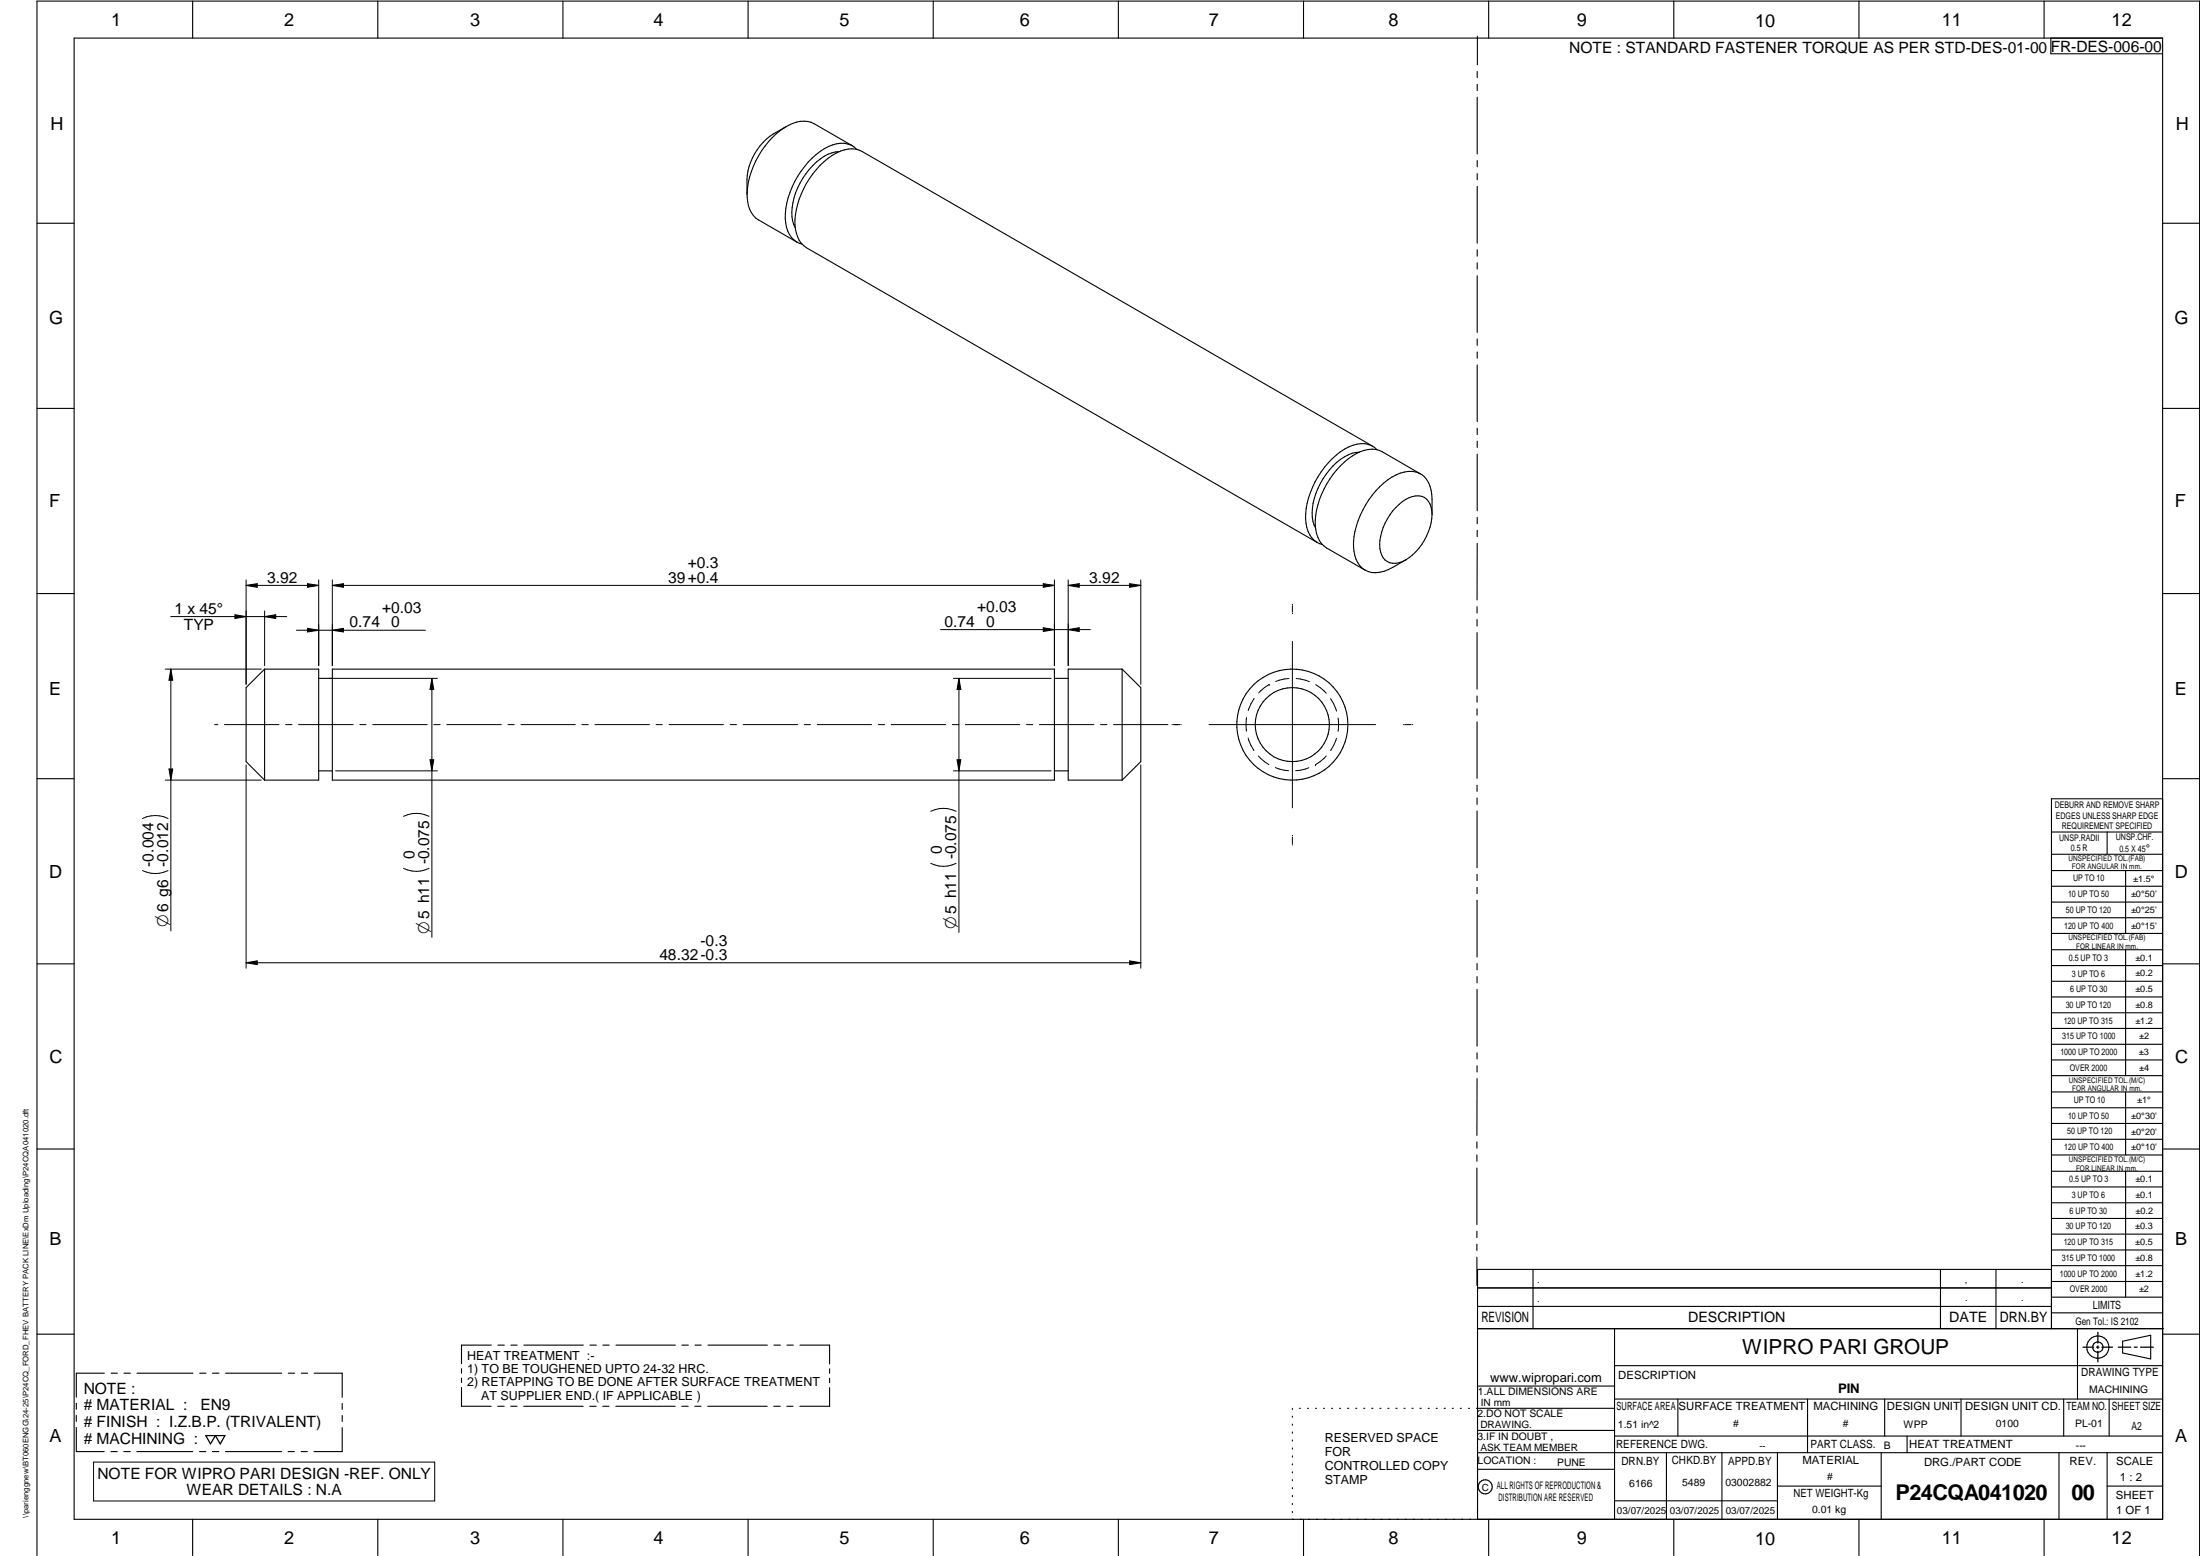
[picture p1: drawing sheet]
<svg xmlns="http://www.w3.org/2000/svg" width="594mm" height="420mm" viewBox="0 0 594 420" stroke-linecap="round" stroke-linejoin="round" font-family="sans-serif">
<g fill="none" stroke="#000" stroke-width=".3">
<path d="M20 10.3h564v400h-564zM52 .3v10M102 .3v10M152 .3v10M202 .3v10M252 .3v10M302 .3v10M352 .3v10M398.9 19.3v1.7M398.9 9.8v7.7M402 .3v10M452 .3v10"/>
<path d="M502 .3v10M552 .3v10M553.8 10.3v4.2h30.1M212.3 34.2a17.2 17.2 0 0 0-7.8 6.2l-1.3 2.2a17.4 17.4 0 0 0-1.5 9.9M230.2 39.4l-10.4-6a7.8 7.8 0 0 0-8 1.1 23.4 23.4 0 0 0-10 18.7 7.3 7.3 0 0 0 3 6.2l10.4 6M398.9 22.8v1.7M398.9 26.2v15.4M226.6 40.9a11.5 11.5 0 0 0-8.1 4.9 17.8 17.8 0 0 0-4.5 13.8l.8 1.9M231.3 40.3a6.2 6.2 0 0 0-7.5-.8 23.1 23.1 0 0 0-11.8 19.4 7.5 7.5 0 0 0 3.2 6.5M398.9 43.3v1.7M398.9 46.9v1.7M398.9 50.3v15.4"/>
<path d="M10 60.3h10M215.2 65.4l1.4 .5M398.9 67.4v1.8M398.9 71v1.6M398.9 74.5v15.2M584 60.3h10M398.9 91.5v1.8M398.9 95v1.7M398.9 98.6v15.2M10 110.3h10M398.9 115.6v1.7M398.9 119.1v1.7"/>
<path d="M584 110.3h10M367.1 122.1a12.2 12.2 0 0 0-9 5.9 17.2 17.2 0 0 0-3.6 12.8l.8 1.8M370.4 120.4a8.4 8.4 0 0 0-8.4 1.6 23.6 23.6 0 0 0-9.5 18 7.5 7.5 0 0 0 3.2 6.5M371.8 121.5l-.6-.7-138.4-79.9a7.9 7.9 0 0 0-8.1 1.1 23.3 23.3 0 0 0-10 18.6 7.7 7.7 0 0 0 3.1 6.3l137.9 79.6M383.6 128l-10.3-6a7.8 7.8 0 0 0-8.1 1.1 23.4 23.4 0 0 0-10 18.6 7.6 7.6 0 0 0 3.1 6.3l10.3 5.9M386.7 138.9a15.7 15.7 0 0 1-7.1 12.3M386.7 138.9a4.4 4.4 0 0 0-3.5-5 9.1 9.1 0 0 0-7.1 4.1 14 14 0 0 0-3.3 11.1 3.9 3.9 0 0 0 5.9 2.5l.9-.4M386.7 138.9a18 18 0 0 0-.9-8.6 5.7 5.7 0 0 0-7.7-2.5 21.6 21.6 0 0 0-11.4 12.8 14.1 14.1 0 0 0-.1 11.3l1.2 1.5 .8 .5M398.9 122.6v15.3M398.9 139.7v1.7M355.7 146.5l1.4 .5M379.6 151.2a17.2 17.2 0 0 1-8.1 3.4h-1l-1.9-.7"/>
<path d="M398.9 143.2v1.7M398.9 146.7v15.3M10 160.3h10M398.9 163.8v1.7M398.9 167.3v1.7M398.9 170.8v15.3M584 160.3h10M71.5 180.7h14.6v30h-14.6M71.5 180.7l-5 5v20l5 5M71.5 180.7v30M86.1 183.2h3.6M89.7 180.7h195v30h-195z"/>
<path d="M284.7 183.2h3.8M303 180.7l5.1 5v20l-5.1 5M303 180.7h-14.5v30h14.5M303 180.7v30M398.9 187.9v1.7M398.9 191.4v1.7M398.9 194.9v15.3M10 210.3h10M86.1 208.2h3.6M284.7 208.2h3.8M398.9 212v1.7M398.9 215.5v1.7"/>
<path d="M398.9 219v15.3M584 215.7h-30v143.1M584 210.3h10M398.9 236.1v1.7M398.9 239.6v1.7M554 224.7h30M554 230.7h30M554 235.1h30M554 239.3h30M569 224.7v6M574 235.1v17M398.9 243.1v15.3"/>
<path d="M554 243.6h30M554 247.8h30M554 252.1h30M554 256.5h30M574 256.5v33.9M10 260.3h10M398.9 260.2v1.7M398.9 263.7v1.7M398.9 267.2v15.3M554 260.7h30M554 265h30M554 269.2h30"/>
<path d="M554 273.5h30M554 277.7h30M584 260.3h10M398.9 284.3v1.7M398.9 287.8v1.7M398.9 291.3l-.1 15.3M554 282h30M554 286.2h30M554 290.4h30M554 294.9h30M554 299.1h30M574 294.9v17"/>
<path d="M10 310.3h10M398.8 308.4v1.6M398.8 311.9v1.7M398.8 315.4v15.3M554 303.4h30M554 307.6h30M554 311.9h30M554 316.3h30M574 316.3v34M584 310.3h10M398.8 332.4v1.8M398.8 336v1.7"/>
<path d="M398.8 339.5v7.6M554 320.5h30M554 324.8h30M554 329h30M554 333.2h30M554 337.5h30M399 358.8h185.2M399 352.8h155M399 347.8h155M414 342.8v16M436 358.8v51.5M524 342.8v16"/>
<path d="M539 342.8v16M554 341.8h30M554 346h30M554 350.3h30M554 354.5h30M554 342.8h-155v67.5M561 358.8v19M10 360.3h10M20.6 378.9v1.6M28.2 370.8h-7.6v6.5M30 370.8h1.7M33.5 370.8h1.7"/>
<path d="M37 370.8h15.1M53.9 370.8h1.7M57.4 370.8h1.7M60.9 370.8h15.2M77.8 370.8h1.7M81.4 370.8h1.7M84.8 370.8h7.6v6.5M92.4 379v1.6M124.6 369.6v1.2M124.6 372.1v1.2M124.6 374.6v5.1h8M132.7 363.2h-8.1v5.1"/>
<path d="M134.4 379.7h1.7M134.4 363.2h1.8M137.9 379.7h1.7M138 363.2h1.7M141.4 379.7h16.1M141.5 363.2h16M159.3 379.7h1.7M159.3 363.2h1.7M162.8 379.7h1.7M162.8 363.2h1.7M166.3 379.7h16M166.3 363.2h16.1"/>
<path d="M184.1 379.7h1.7M184.1 363.2h1.8M187.6 379.7h1.7M187.7 363.2h1.7M191.1 379.7h16.1M191.2 363.2h16M209 379.7h1.7M209 363.2h1.7M212.5 379.7h1.7M212.5 363.2h1.7M216 363.2h8v5.1M224 374.7v5h-8"/>
<path d="M224 369.6v1.2M224 372.2v1.2M399 374.3h37M436 368.8h148M436 377.8h148M453.1 377.8v10M488.1 377.8v14.5M508.9 377.8v10M529.5 377.8v10M557.3 377.8v10M569.5 377.8v10M573.2 362.2l7.6-1.6v6.3l-7.6-1.6z"/>
<path d="M584 360.3h10M20.6 385.4v6.6h7.5M20.6 382.2v1.6M30 392h1.7M33.4 392h1.8M37 392h15.1M53.9 392h1.7M57.4 392h1.7M60.9 392h15.1M77.8 392h1.7M81.3 392h1.7M92.4 385.5v6.5h-7.6"/>
<path d="M92.4 382.2v1.6M349 380.3v.3M349 382.4v.3M349 384.6v.3M349 386.7v.3M349 388.8v.3M349 391v.3M349 393.1v.3M349 395.3v.3M349 397.4v.3M349 399.5v.3M350.9 380.3h.2"/>
<path d="M353.1 380.3h.2M355.2 380.3h.3M357.4 380.3h.3M359.6 380.3h.3M361.7 380.3h.3M363.9 380.3h.3M366.1 380.3h.3M368.3 380.3h.2M370.4 380.3h.3M372.6 380.3h.3M374.8 380.3h.3M376.9 380.3h.4"/>
<path d="M379.1 380.3h.3M381.3 380.3h.3M383.4 380.3h.4M385.6 380.3h.3M387.8 380.3h.3M390 380.3h.3M392.2 380.3h.3M394.3 380.3h.3M396.5 380.3h.3M398.7 380.3h37.3M399 386.2h37M399 396.7h37"/>
<path d="M436 387.8h148M450 392.3v18M465 392.3v18M480 392.3v18M508 392.3v18M515 387.8v4.5M556 392.3v18M569 392.3v18M584 392.3h-185M52 410.3v9.7M102 410.3v9.7M152 410.3v9.7"/>
<path d="M202 410.3v9.7M252 410.3v9.7M302 410.3v9.7M349 401.7v.3M349 403.8v.4M349 406v.3M349 408.1v.3M352 410.3v9.7M402 410.3v9.7M436 405.3h44M452 410.3v9.7M480 401.3h28"/>
<path d="M502 410.3v9.7M552 410.3v9.7M569 401.3h15M10 420v-419.7h584v419.7"/>
<circle cx="349" cy="195.7" r="10"/>
<circle cx="349" cy="195.7" r="15"/>
<circle cx="566.5" cy="363.8" r="2.99"/>
<circle cx="566.5" cy="363.7" r="1.41"/>
<circle cx="401.1" cy="401.5" r="1.9"/>
</g>
<g fill="none" stroke="#000" stroke-width=".27">
<path d="M66.5 156.6v28.2M66.5 158.1h19.6M66.5 158.1l3-.5v1zM83.1 157.6l3 .5-3 .5zM86.1 156.6v23.1M89.7 158.1h195M89.7 156.6v23.1M89.7 158.1l3-.5v1zM281.7 157.6l3 .5-3 .5zM284.7 156.6v23.1M288.5 158.1l2.9-.5v1zM288.5 158.1h19.6"/>
<path d="M288.5 156.6v23.1M305 157.6l3.1 .5-3.1 .5zM308.1 156.6v28.2M46.1 166.5h31.3M63.5 166l3 .5-3 .5zM71.5 166.5l3-.5v1zM71.5 165v14.7M80 170.2h34.9M83.1 169.7l3 .5-3 .4zM89.7 170.2l3-.5v.9zM254 170h40.4M281.7 169.5l3 .5-3 .5z"/>
<path d="M288.5 170l2.9-.5v1zM349 163.2v.1M349 163.5v1.8M349 173.2v44.9M44.6 180.7h26M46.1 180.7l.5 3h-1zM46.1 180.7v70.7M57.9 195.7h.9M60.6 195.7h14.7M77.1 195.7h1.8M80.6 195.7h14.8M88.8 183.2h29.3"/>
<path d="M97.1 195.7h1.7M100.7 195.7h14.7M116.6 183.2v69.9M116.6 183.2l.5 3h-1zM117.1 195.7h1.8M120.6 195.7h14.8M137.2 195.7h1.6M140.7 195.7h14.7M157.1 195.7h1.8M160.6 195.7h14.8M177.2 195.7h1.7M180.7 195.7h14.7"/>
<path d="M197.2 195.7h1.7M200.7 195.7h14.7M217.2 195.7h1.7M220.7 195.7h14.7M237.2 195.7h1.7M240.7 195.7h14.7M257.2 195.7h1.7M257.5 183.2h26.3M258.9 183.2l.6 3h-1.1zM258.9 183.2v68.6M260.7 195.7h14.7M277.2 195.7h1.7"/>
<path d="M280.7 195.7h14.7M297.2 195.7h1.7M300.7 195.7h14.7M316.5 195.7h.1M316.9 195.7h1.7M318.9 195.7h.1M326.5 195.7h45M336.6 193.8l-.1 1.9 .1 1.7M337.1 199.3l.7 2 .8 1.3M338.7 188.6l-1.6 3.3M342.7 184.8h.1M342.7 184.8l-1.2 .8-1.6 1.5"/>
<path d="M348.1 183.2l-1.3 .1-2.3 .7M350 183.2l1.1 .1 2.5 .8M355.3 184.9l1.1 .7 1.7 1.6M359.3 188.7l.8 1.3 .8 2M360.9 199.3l-.8 2-.8 1.3M361.3 193.9l.2 1.8-.2 1.8M379 195.7h.1M379.3 195.7h1.8M381.4 195.7h.1M44.6 210.7h26M45.6 207.6h1l-.5 3.1zM66.5 206.5v55"/>
<path d="M90.6 208.2h27.5M116.1 205.1h1l-.5 3.1zM257.5 208.2h26.3M258.2 219.1a7.7 7.7 0 0 0-6.9 0M258.4 205.1h1.1l-.6 3.1zM308.1 206.5v55M339.8 204.1l1.7 1.6 1.1 .8M344.4 207.3l2.4 .7 1.2 .1M353.4 207.3l-2.3 .7-1.2 .1M355.2 206.5h.1M358.1 204.1l-1.7 1.6-1.2 .8M45.4 221a7.8 7.8 0 0 0-6.9 0"/>
<path d="M45.4 235.1a7.8 7.8 0 0 1-6.9 0M115.9 234.5a7.8 7.8 0 0 1-6.9 0M115.9 220.4a7.8 7.8 0 0 0-6.9 0M258.2 233.1a7.7 7.7 0 0 1-6.9 0M349 226v1.8M349 228v.2M66.5 260h241.6M66.5 260l3-.5v1zM305 259.5l3.1 .5-3.1 .5zM25.3 394.8h92.1v10.5h-92.1z"/>
</g>
<path d="M566.5 359.7v3M562.5 363.8h2.9M566.1 363.8h.7M566.5 363.4v.7M566.5 364.9v2.8M567.6 363.8h2.9M572 363.8h3.4M576.3 363.8h.8M578 363.8h3.5M55.6 387.6h5.1l-1.2 2.3-1.3-2.3-1.4 2.3z" fill="none" stroke="#000" stroke-width=".34"/>
<g fill="#000">
<path d="M66.5 158.1l3-.5v1zM83.1 157.6l3 .5-3 .5zM89.7 158.1l3-.5v1zM281.7 157.6l3 .5-3 .5zM288.5 158.1l2.9-.5v1zM305 157.6l3.1 .5-3.1 .5zM63.5 166l3 .5-3 .5zM71.5 166.5l3-.5v1zM83.1 169.7l3 .5-3 .4zM89.7 170.2l3-.5v.9zM281.7 169.5l3 .5-3 .5zM288.5 170l2.9-.5v1z"/>
<path d="M46.1 180.7l.5 3h-1zM116.6 183.2l.5 3h-1zM258.9 183.2l.6 3h-1.1zM45.6 207.6h1l-.5 3.1zM116.1 205.1h1l-.5 3.1zM258.4 205.1h1.1l-.6 3.1zM66.5 260l3-.5v1zM305 259.5l3.1 .5-3.1 .5z"/>
</g>
<g font-size="5.9">
<text x="511.9" y="405.1">P24CQA041020</text>
<text x="559.4" y="405.1">00</text>
</g>
<text font-size="5.6" x="470.5" y="365.5">WIPRO PARI GROUP</text>
<g font-size="4.9">
<text x="30" y="6.9">1</text>
<text x="76.7" y="6.9">2</text>
<text x="127" y="6.9">3</text>
<text x="176.5" y="6.9">4</text>
<text x="226.7" y="6.9">5</text>
<text x="275.4" y="6.9">6</text>
<text x="326.4" y="6.9">7</text>
<text x="375" y="6.9">8</text>
<text x="425.8" y="6.9">9</text>
<text x="473.9" y="7.3">10</text>
<text x="524.3" y="6.9">11</text>
<text x="570.2" y="6.9">12</text>
<text x="13.6" y="35.1">H</text>
<text x="587.6" y="35.1">H</text>
<text x="13.2" y="87.5">G</text>
<text x="587.2" y="87.5">G</text>
<text x="13.2" y="137">F</text>
<text x="587.2" y="137">F</text>
<text x="13.2" y="187.6">E</text>
<text x="587.2" y="187.6">E</text>
<text x="13.2" y="237">D</text>
<text x="587.2" y="237">D</text>
<text x="13.4" y="287.1">C</text>
<text x="587.4" y="287.1">C</text>
<text x="13.4" y="336.2">B</text>
<text x="587.4" y="336.2">B</text>
<text x="13.4" y="389.3">A</text>
<text x="587.4" y="389.3">A</text>
<text x="30" y="416.9">1</text>
<text x="76.7" y="416.9">2</text>
<text x="127" y="416.9">3</text>
<text x="176.5" y="416.9">4</text>
<text x="226.7" y="416.9">5</text>
<text x="275.4" y="416.9">6</text>
<text x="326.4" y="416.9">7</text>
<text x="375" y="416.9">8</text>
<text x="425.8" y="416.9">9</text>
<text x="473.9" y="417.3">10</text>
<text x="524.3" y="416.9">11</text>
<text x="570.2" y="416.9">12</text>
</g>
<g font-size="4.6">
<text x="45.4" y="250.3" transform="rotate(-90 45.4 250.3)">O6 g6</text>
<text x="258.2" y="250.7" transform="rotate(-90 258.2 250.7)">O5 h11</text>
<text x="115.9" y="252.1" transform="rotate(-90 115.9 252.1)">O5 h11</text>
</g>
<g font-size="4.2">
<text x="423.7" y="14.3">NOTE : STANDARD FASTENER TORQUE AS PER STD-DES-01-00</text>
<text x="553.8" y="14">FR-DES-006-00</text>
<text x="185.8" y="153.5">+0.3</text>
<text x="72.1" y="157.4">3.92</text>
<text x="180.5" y="157.4">39+0.4</text>
<text x="294.1" y="157.4">3.92</text>
<text x="47.2" y="165.7">1 x 45°</text>
<text x="103.2" y="165.5">+0.03</text>
<text x="263.9" y="165.4">+0.03</text>
<text x="49.6" y="170.2">TYP</text>
<text x="94.4" y="169.4">0.74</text>
<text x="105.6" y="169.4">0</text>
<text x="255.1" y="169.2">0.74</text>
<text x="266.3" y="169.2">0</text>
<text x="112" y="232" transform="rotate(-90 112 232)">0</text>
<text x="115.9" y="233.4" transform="rotate(-90 115.9 233.4)">-0.075</text>
<text x="254.3" y="230.7" transform="rotate(-90 254.3 230.7)">0</text>
<text x="258.2" y="232.1" transform="rotate(-90 258.2 232.1)">-0.075</text>
<text x="41.5" y="234" transform="rotate(-90 41.5 234)">-0.004</text>
<text x="45.4" y="234" transform="rotate(-90 45.4 234)">-0.012</text>
<text x="189.2" y="255.3">-0.3</text>
<text x="178" y="259.2">48.32-0.3</text>
<text x="22.6" y="376.3">NOTE :</text>
<text x="22.6" y="380.8"># MATERIAL :</text>
<text x="54.1" y="380.8">EN9</text>
<text x="22.6" y="385.3"># FINISH : I.Z.B.P. (TRIVALENT)</text>
<text x="22.6" y="389.8"># MACHINING :</text>
<text x="26.3" y="399.3">NOTE FOR WIPRO PARI DESIGN -REF. ONLY</text>
<text x="50.3" y="403.8">WEAR DETAILS : N.A</text>
</g>
<g font-size="3.9">
<text x="400" y="357.1">REVISION</text>
<text x="455.9" y="357.1">DESCRIPTION</text>
<text x="526.4" y="357.1">DATE</text>
<text x="540" y="357.1">DRN.BY</text>
</g>
<text font-size="3.6" x="496.4" y="376.1">PIN</text>
<text font-size="3.5" x="402.4" y="373.3">www.wipropari.com</text>
<g font-size="3.4">
<text x="126.1" y="367.2">HEAT TREATMENT :-</text>
<text x="126.1" y="370.8">1) TO BE TOUGHENED UPTO 24-32 HRC.</text>
<text x="126.1" y="374.4">2) RETAPPING TO BE DONE AFTER SURFACE TREATMENT</text>
<text x="129.9" y="378">AT SUPPLIER END.( IF APPLICABLE )</text>
<text x="357.8" y="389.5">RESERVED SPACE</text>
<text x="357.8" y="393.3">FOR</text>
<text x="357.8" y="397">CONTROLLED COPY</text>
<text x="357.8" y="400.8">STAMP</text>
</g>
<g font-size="3.1">
<text x="565.1" y="353.5">LIMITS</text>
<text x="562" y="371.7">DRAWING TYPE</text>
<text x="437" y="372.3">DESCRIPTION</text>
<text x="436.5" y="380.8">SURFACE AREA</text>
<text x="453.3" y="380.8">SURFACE TREATMENT MACHINING</text>
<text x="509.5" y="380.8">DESIGN UNIT DESIGN UNIT CD.</text>
<text x="558" y="380.6">TEAM NO.</text>
<text x="570.3" y="380.7">SHEET SIZE</text>
<text x="575.6" y="386.1">A2</text>
<text x="436.4" y="391.1">REFERENCE DWG.</text>
<text x="437.8" y="395.5">DRN.BY</text>
<text x="451.4" y="395.4">CHKD.BY</text>
<text x="466.6" y="395.5">APPD.BY</text>
<text x="486.7" y="395.4">MATERIAL</text>
<text x="488.9" y="390.9">PART CLASS.</text>
<text x="515.6" y="390.9">HEAT TREATMENT</text>
<text x="519.6" y="395.9">DRG./PART CODE</text>
<text x="558.9" y="395.5">REV.</text>
<text x="571.4" y="395.6">SCALE</text>
<text x="572.5" y="399.9">1 : 2</text>
<text x="484.3" y="404.2">NET WEIGHT-Kg</text>
<text x="571.4" y="404.7">SHEET</text>
<text x="571.4" y="408.8">1 OF 1</text>
</g>
<text font-size="3" x="579.5" y="230.1">°</text>
<g font-size="2.8">
<text x="560.4" y="357.7">Gen Tol.: IS 2102</text>
<text x="399.1" y="376.6">1.ALL DIMENSIONS ARE</text>
<text x="564.2" y="376.2">MACHINING</text>
<text x="399" y="382.7">2.DO NOT SCALE</text>
<text x="399" y="388.7">3.IF IN DOUBT ,</text>
<text x="436.9" y="385.5">1.51 in^2</text>
<text x="468" y="385.3">#</text>
<text x="497.6" y="385.2">#</text>
<text x="514" y="385.5">WPP</text>
<text x="538.9" y="385.4">0100</text>
<text x="560.4" y="385.3">PL-01</text>
<text x="399" y="395.4">LOCATION :</text>
<text x="420.5" y="396">PUNE</text>
<text x="508.7" y="391.2">B</text>
<text x="560.6" y="391.2">---</text>
<text x="404.2" y="402">ALL RIGHTS OF REPRODUCTION &amp;</text>
<text x="440" y="401.5">6166</text>
<text x="454.2" y="401.3">5489</text>
<text x="465.9" y="401.3">03002882</text>
<text x="493.4" y="399.5">#</text>
<text x="404.7" y="405.4">DISTRIBUTION ARE RESERVED</text>
<text x="489.3" y="408.5">0.01 kg</text>
</g>
<g font-size="2.7">
<text x="399.9" y="379.7">IN mm</text>
<text x="399.7" y="385.7">DRAWING.</text>
<text x="399.7" y="391.8">ASK TEAM MEMBER</text>
<text x="400.1" y="402.5">C</text>
<text x="436.6" y="408.7">03/07/2025</text>
<text x="450.9" y="408.8">03/07/2025</text>
<text x="466" y="408.9">03/07/2025</text>
</g>
<g font-size="2.5">
<text x="554.9" y="218.3">DEBURR AND REMOVE SHARP</text>
<text x="555.2" y="221">EDGES UNLESS SHARP EDGE</text>
<text x="556.1" y="227.1">UNSP.RADII</text>
<text x="556.8" y="223.8">REQUIREMENT SPECIFIED</text>
<text x="571.4" y="226.9">UNSP.CHF.</text>
<text x="559.2" y="229.9">0.5 R</text>
<text x="572.3" y="230.1">0.5 X 45</text>
<text x="559.8" y="238">UP TO 10</text>
<text x="576.1" y="238.1">±1.5°</text>
<text x="558.5" y="242.2">10 UP TO 50</text>
<text x="575.5" y="242.3">±0°50'</text>
<text x="557.4" y="250.7">120 UP TO 400</text>
<text x="557.9" y="246.5">50 UP TO 120</text>
<text x="575.5" y="250.7">±0°15'</text>
<text x="575.5" y="246.5">±0°25'</text>
<text x="558.7" y="259.4">0.5 UP TO 3</text>
<text x="559.5" y="263.7">3 UP TO 6</text>
<text x="576.6" y="263.6">±0.2</text>
<text x="576.6" y="259.4">±0.1</text>
<text x="559" y="267.9">6 UP TO 30</text>
<text x="576.6" y="267.9">±0.5</text>
<text x="557.8" y="272.2">30 UP TO 120</text>
<text x="576.6" y="272.2">±0.8</text>
<text x="556.9" y="280.7">315 UP TO 1000</text>
<text x="557.3" y="276.4">120 UP TO 315</text>
<text x="576.6" y="276.4">±1.2</text>
<text x="577.7" y="280.7">±2</text>
<text x="556.4" y="284.9">1000 UP TO 2000</text>
<text x="577.6" y="284.9">±3</text>
<text x="558.9" y="289.2">OVER 2000</text>
<text x="577.7" y="289.3">±4</text>
<text x="560" y="297.9">UP TO 10</text>
<text x="577.1" y="297.9">±1°</text>
<text x="558.5" y="302.1">10 UP TO 50</text>
<text x="575.5" y="302.1">±0°30'</text>
<text x="557.4" y="310.6">120 UP TO 400</text>
<text x="558.2" y="306.3">50 UP TO 120</text>
<text x="575.5" y="310.6">±0°10'</text>
<text x="575.5" y="306.4">±0°20'</text>
<text x="558.8" y="319.2">0.5 UP TO 3</text>
<text x="559.4" y="323.4">3 UP TO 6</text>
<text x="576.6" y="319.2">±0.1</text>
<text x="576.6" y="323.5">±0.1</text>
<text x="558.9" y="327.7">6 UP TO 30</text>
<text x="576.7" y="327.7">±0.2</text>
<text x="557.8" y="332">30 UP TO 120</text>
<text x="576.6" y="332">±0.3</text>
<text x="556.8" y="340.5">315 UP TO 1000</text>
<text x="557.3" y="336.3">120 UP TO 315</text>
<text x="576.6" y="336.3">±0.5</text>
<text x="576.6" y="340.5">±0.8</text>
<text x="415.1" y="346.3">.</text>
<text x="530.6" y="346.5">,</text>
<text x="545.8" y="346.4">.</text>
<text x="556.2" y="344.7">1000 UP TO 2000</text>
<text x="576.6" y="344.7">±1.2</text>
<text x="415.1" y="351.5">.</text>
<text x="530.6" y="351.2">.</text>
<text x="545.8" y="351.3">.</text>
<text x="558.9" y="349">OVER 2000</text>
<text x="577.6" y="349">±2</text>
<text x="475.1" y="391.2">--</text>
</g>
<g font-size="2.1">
<text x="558.5" y="232.4">UNSPECIFIED TOL.(FAB)</text>
<text x="559.5" y="234.7">FOR ANGULAR IN mm.</text>
<text x="558.6" y="253.9">UNSPECIFIED TOL.(FAB)</text>
<text x="560.7" y="256.3">FOR LINEAR IN mm.</text>
<text x="558.7" y="292.3">UNSPECIFIED TOL.(M/C)</text>
<text x="559.6" y="294.7">FOR ANGULAR IN mm.</text>
<text x="558.7" y="313.7">UNSPECIFIED TOL.(M/C)</text>
<text x="560.6" y="316.1">FOR LINEAR IN mm.</text>
<text x="7.7" y="409.8" transform="rotate(-90 7.7 409.8)">\\parienggnew\BT060ENGG\24-25\P24CQ_FORD_FHEV BATTERY PACK LINE\ExDm Uploading\P24CQA041020.dft</text>
</g>
</svg>
